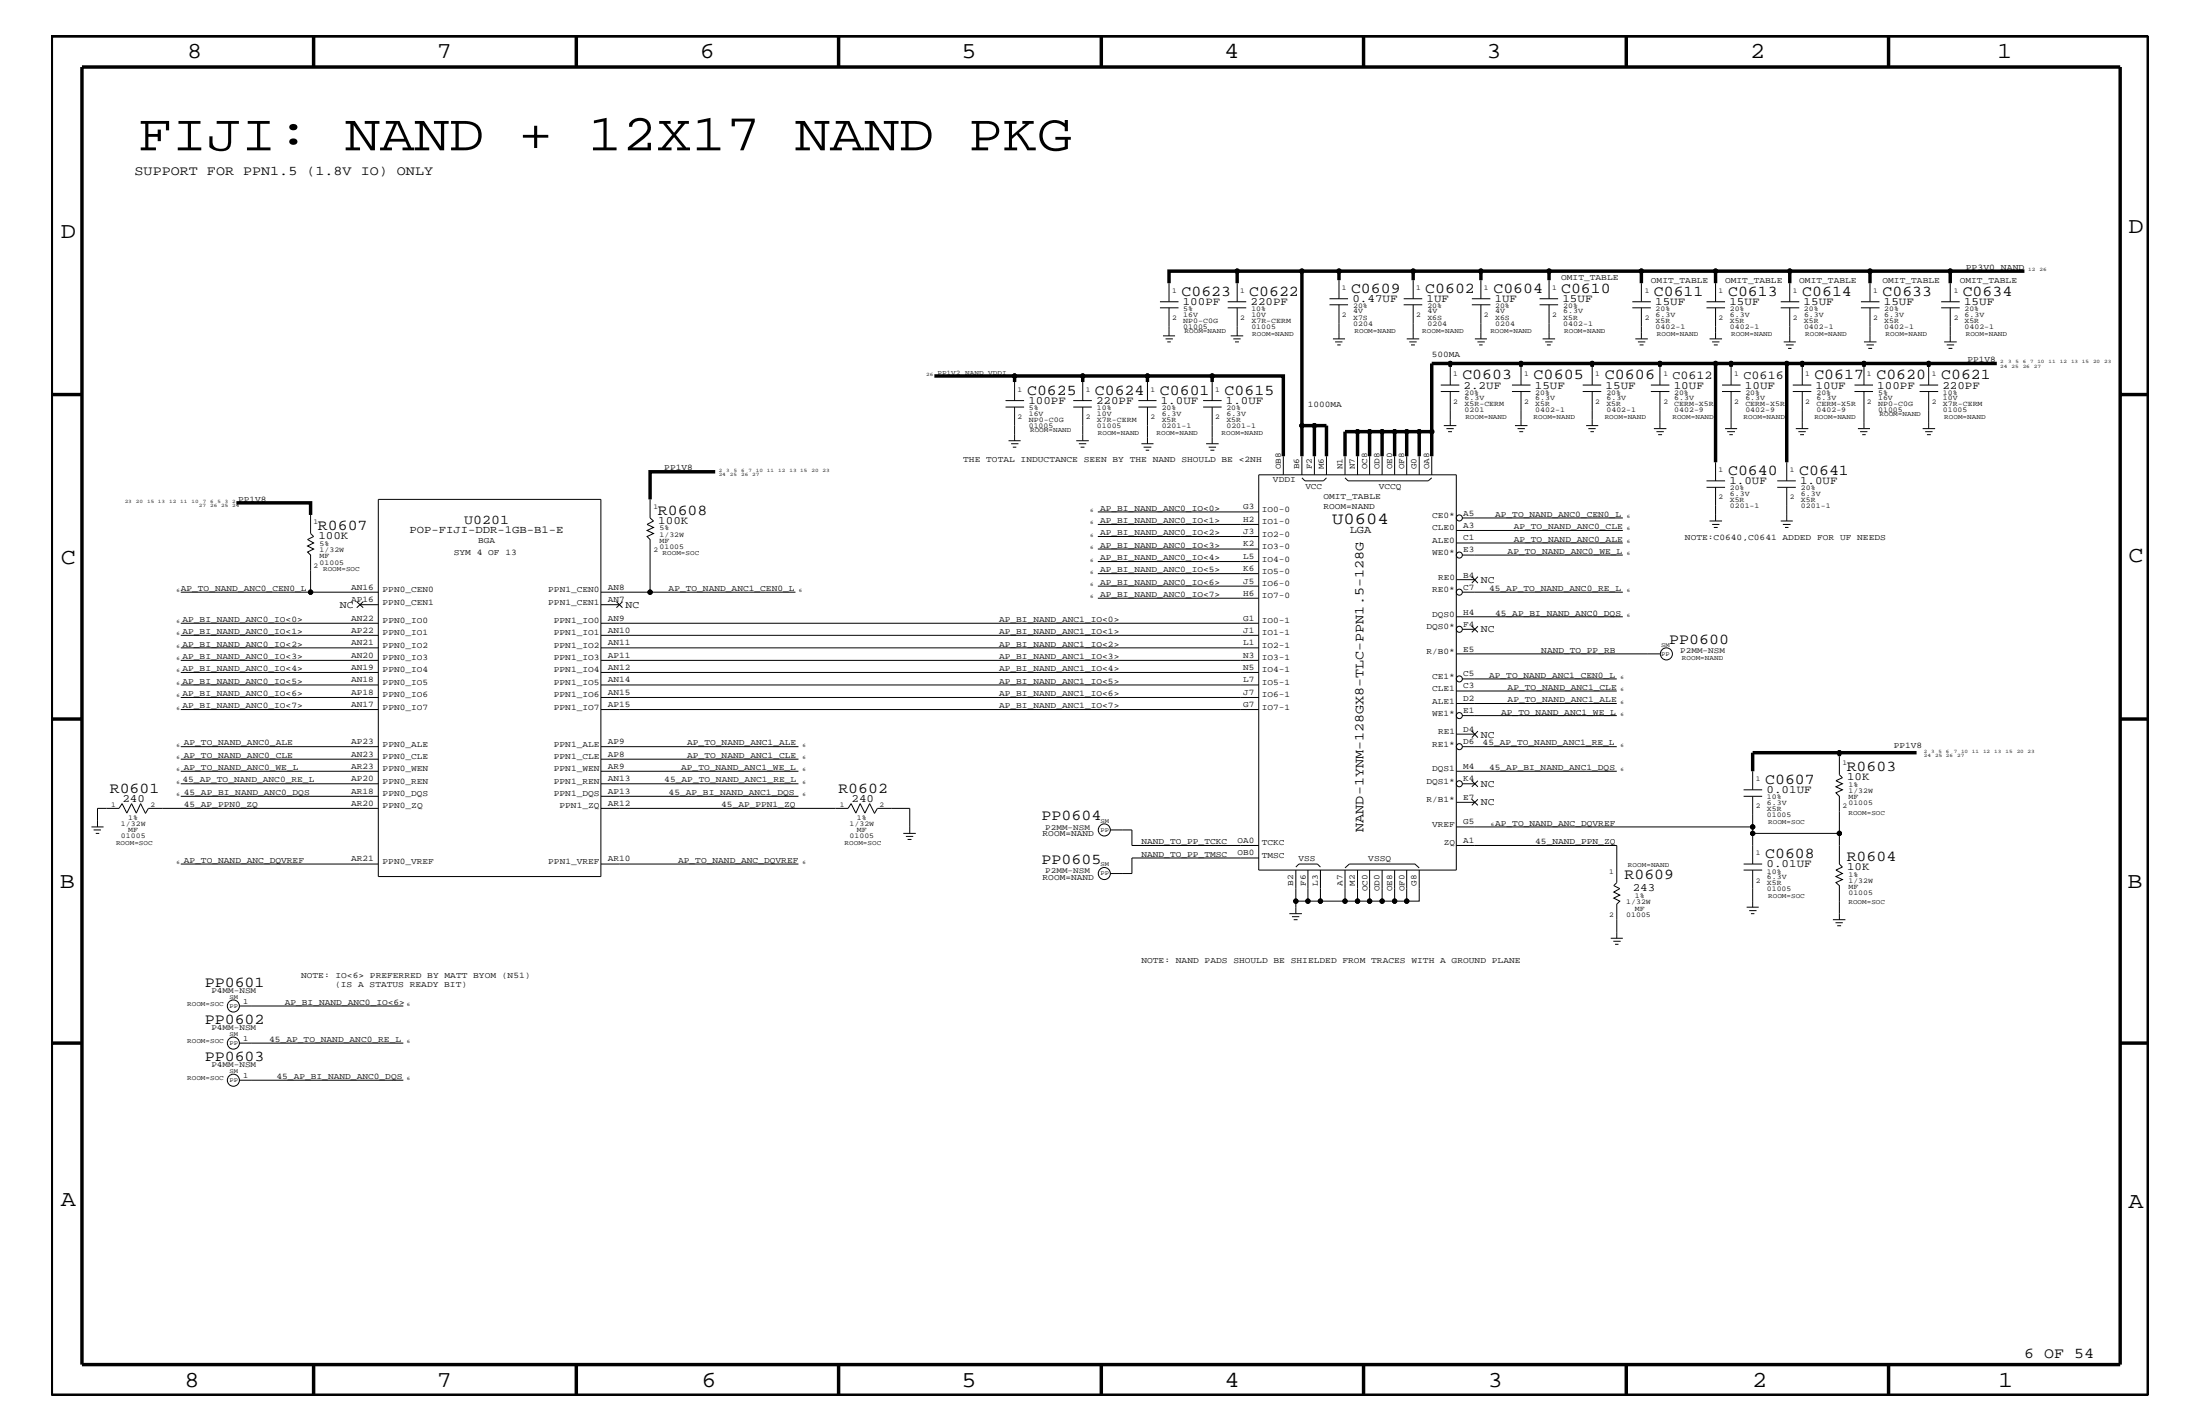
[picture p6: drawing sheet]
<svg xmlns="http://www.w3.org/2000/svg" width="432mm" height="279mm" viewBox="0 0 432 279" stroke-linecap="round" stroke-linejoin="round" font-family="sans-serif">
<g fill="none" stroke="#000" stroke-width=".2">
<path d="M227.7 59.2h3.6M229.4 55.6v3.6M241 59.2h3.6M242.8 55.6v3.6M260.9 59.8h3.7M260.9 58.6h3.7M262.8 55v3.6M262.8 59.8v6.7M275.5 59.8h3.6M275.5 58.6h3.6M277.4 55v3.6M277.4 59.8v6.7"/>
<path d="M288.9 59.8h3.6M288.9 58.6h3.6M290.7 55v3.6M290.7 59.8v6.7M302.2 59.8h3.6M302.2 58.6h3.6M304 55v3.6M304 59.8v6.7M320.4 59.2h3.6M322.2 55.6v3.6M334.9 59.2h3.7M336.7 55.6v3.6"/>
<path d="M349.5 59.2h3.6M351.3 55.6v3.6M365.3 59.2h3.6M367 55.6v3.6M381 59.2h3.6M382.8 55.6v3.6M197.4 79.9h3.6M197.4 78.6h3.6M199.1 75v3.6M199.1 79.9v6.6M210.7 79.9h3.6M210.7 78.6h3.6"/>
<path d="M212.5 75v3.6M212.5 79.9v6.6M223.4 79.9h3.6M223.4 78.6h3.6M225.2 75v3.6M225.2 79.9v7.2M227.7 60.4h3.6M228.3 65.9h2.3M228.8 66.5h1.4M229.1 67.1h.7M229.4 60.4v5.5M236.1 79.9h3.7"/>
<path d="M236.1 78.6h3.7M237.9 75v3.6M237.9 79.9v7.2M241 60.4h3.6M241.6 65.9h2.4M242.1 66.5h1.4M242.4 67.1h.8M242.8 60.4v5.5M261.6 66.5h2.4M262 67.1h1.5M262.5 67.7h.6M276.1 66.5h2.5"/>
<path d="M276.6 67.1h1.4M276.9 67.7h.8M282.8 76.8h3.6M282.8 75.6h3.6M284.6 72v3.6M284.6 76.8v6.7M289.5 66.5h2.3M290 67.1h1.4M290.3 67.7h.7M296.8 76.8h3.6M296.8 75.6h3.6M298.5 72v3.6"/>
<path d="M298.5 76.8v6.7M302.8 66.5h2.4M303.3 67.1h1.4M303.6 67.7h.8M310.6 76.8h3.7M310.6 75.6h3.7M312.5 72v3.6M312.5 76.8v6.7M320.4 60.4h3.6M321 66.5h2.4M321.5 67.1h1.4M321.8 67.7h.8"/>
<path d="M322.2 60.4v6.1M324 76.8h3.7M324 75.6h3.7M325.8 72v3.6M325.8 76.8v7.3M334.9 60.4h3.7M335.5 66.5h2.5M336 67.1h1.5M336.4 67.7h.7M336.7 60.4v6.1M338 76.8h3.6M338 75.6h3.6"/>
<path d="M339.8 72v3.6M339.8 76.8v7.3M349.5 60.4h3.6M350.1 67.1h2.4M350.5 67.7h1.5M350.9 68.4h.7M351.3 60.4v6.7M351.9 76.8h3.6M351.9 75.6h3.6M353.7 72v3.6M353.7 76.8v7.3M364 76.8h3.6"/>
<path d="M364 75.6h3.6M365.3 60.4h3.6M365.8 67.1h2.5M365.8 72v3.6M365.8 76.8v7.3M366.4 67.7h1.4M366.7 68.4h.8M367 60.4v6.7M376.8 76.8h3.6M376.8 75.6h3.6M378.5 72v3.6M378.5 76.8v7.3"/>
<path d="M381 60.4h3.6M381.6 67.1h2.4M382.1 67.7h1.4M382.4 68.4h.8M382.8 60.4v6.7M74.3 98h43.6v74h-43.6zM127.6 98v3.6l.7 .6-1.3 .7 1.3 .6-1.3 .6 1.3 .6-1.3 .6 .6 .6v10.3M198 86.5h2.3M198.5 87.1h1.4M198.8 87.7h.7M211.2 86.5h2.5M211.8 87.1h1.4"/>
<path d="M212.1 87.7h.8M224 87.1h2.4M224.5 87.7h1.5M224.9 88.3h.7M236.7 87.1h2.5M237.2 87.7h1.5M237.6 88.3h.7M247.1 93.2h38.7v77.5h-38.7zM251.9 89.5v3.7M255.5 89.5v3.7M255.5 93.8l.6 .5h3.7l.6-.5M258 89.5v3.7"/>
<path d="M260.4 89.5v3.7M264 89.5v3.7M264 93.8l.6 .5h15.7l.7-.5M266.4 89.5v3.7M268.8 89.5v3.7M271.3 89.5v3.7M273.7 89.5v3.7M276.1 89.5v3.7M278.6 89.5v3.7M281 89.5v3.7M283.4 83.5h2.4M283.9 84.1h1.4"/>
<path d="M284.2 84.7h.8M297.3 83.5h2.5M297.9 84.1h1.4M298.2 84.7h.8M311.3 83.5h2.4M311.7 84.1h1.5M312.2 84.7h.6M324.6 84.1h2.5M325.1 84.7h1.5M325.5 85.3h.7M334.9 94.3h3.7M334.9 95.6h3.7"/>
<path d="M336.7 90.7v3.6M336.7 95.6v6.6M338.6 84.1h2.4M339 84.7h1.5M339.4 85.3h.7M348.8 94.3h3.7M348.8 95.6h3.7M350.7 90.7v3.6M350.7 95.6v6.6M352.5 84.1h2.4M353 84.7h1.4M353.3 85.3h.8"/>
<path d="M364.7 84.1h2.3M365.1 84.7h1.4M365.5 85.3h.7M377.4 84.1h2.4M377.9 84.7h1.4M378.2 85.3h.8M61 101v3.7l.6 .6-1.2 .6 1.2 .6-1.2 .6 1.2 .6-1.2 .6 .6 .6v7.3h-25.5M61 116.2h13.3M70 118.1l1.3 1.1M70.6 118.6h3.7M71.3 118.1l-1.3 1.1M117.9 116.2h38.2"/>
<path d="M117.9 118.6h3.7M121 118.1l1.2 1.1M122.2 118.1l-1.2 1.1M215.5 102.9h31.6M215.5 100.4h31.6M215.5 107.7h31.6M215.5 105.3h31.6M215.5 110.2h31.6M215.5 115h31.6M215.5 112.6h31.6M215.5 117.4h31.6M285.8 104.1h32.7"/>
<path d="M285.8 106.5h32.7M285.8 113.7h3.7M287 116.2h31.5M287 101.6h31.5M287 108.9h31.5M288.9 113.1l1.2 1.3M290.1 113.1l-1.2 1.3M335.5 102.2h2.5M336 102.9h1.5M336.4 103.5h.7M349.5 102.2h2.4M349.9 102.9h1.6"/>
<path d="M350.4 103.5h.6M35.5 122.3h38.8M35.5 127.1h38.8M35.5 124.7h38.8M35.5 129.6h38.8M35.5 131.9h38.8M35.5 134.4h38.8M35.5 139.2h38.8M35.5 136.8h38.8M117.9 122.3h129.2M117.9 127.1h129.2M117.9 124.7h129.2"/>
<path d="M117.9 129.6h129.2M117.9 131.9h129.2M117.9 134.4h129.2M117.9 139.2h129.2M117.9 136.8h129.2M285.8 128.3h40M285.8 121h32.7M285.8 135.6h31.5M285.8 138h31.5M287 133.2h30.3M287 123.5h2.5M288.9 122.9l1.2 1.2"/>
<path d="M290.1 122.9l-1.2 1.2M28.5 159.5l-.9-1.8-.8 1.8-1-1.8-.9 1.8-.9-1.8-.6 .9h-4.3v3.6M35.5 156.2h38.8M35.5 146.5h38.8M35.5 149h38.8M35.5 151.3h38.8M35.5 153.8h38.8M74.3 158.6h-45.2l-.6 1M117.9 156.2h38.8M117.9 158.6h48.6l.5-.9 1 1.8 .8-1.8 1 1.8 .9-1.8 .9 1.8M117.9 146.5h38.8M117.9 149h38.8"/>
<path d="M117.9 151.3h38.8M117.9 153.8h38.8M171.6 159.6l.6-1h6.4v4.9M285.8 151.3h31.5M285.8 144h3.7M285.8 157.4h3.7M287 146.5h30.3M287 153.8h2.5M287 140.4h30.3M288.9 153.2l1.2 1.2M288.9 143.5l1.2 1.2M288.9 156.8l1.2 1.2"/>
<path d="M290.1 153.2l-1.2 1.2M290.1 143.5l-1.2 1.2M290.1 156.8l-1.2 1.2M342.2 156.2h3.7M342.2 155h3.7M344 151.3v3.7M344 156.2v7.3M361 148.4v3.6l.6 .6-1.3 .6 1.3 .6-1.3 .6 1.3 .6-1.3 .6 .7 .6v13.3l.6 .6-1.3 .6 1.3 .7-1.3 .6 1.3 .6-1.3 .6 .7 .6v6.7M17.9 162.2h2.4M18.4 162.8h1.4M18.8 163.5h.7M35.5 169.5h38.8"/>
<path d="M117.9 169.5h38.8M177.3 163.5h2.4M177.8 164.1h1.4M178.1 164.7h.8M217.9 162.8h4.3v3.1h24.9M247.1 168.3h-24.9v3.1h-4.3M253.1 179.3h2.4M253.6 179.9h1.4M254.3 170.7v8.6M254.3 170.1l.6-.6h3.7l.6 .6M256.7 170.7v6.1h-2.4M259.2 170.7v6.1h-2.5"/>
<path d="M264 170.3l.8-.8h12.9l.9 .8M264 170.7v6.1h-4.8M266.4 170.7v6.1h-2.4M266.4 176.8h4.9M268.8 170.7v6.1M271.3 170.7v6.1h2.4v-6.1M273.7 176.8h2.4M276.1 170.7v6.1h2.5v-6.1M285.8 165.9h31.5v7.3l-.6 .6 1.2 .6-1.2 .6 1.2 .6-1.2 .6 1.2 .6-.6 .6v6.7M285.8 162.2h58.2M342.2 170.7h3.7M342.2 169.5h3.7"/>
<path d="M342.8 178h2.4M343.3 178.7h1.5M343.7 179.3h.6M344 170.7v7.3M361 163.5h-17v6M47 197.4h32.2M253.9 180.5h.8M316.1 184.1h2.4M316.7 184.7h1.4M317 185.3h.7M359.7 180.5h2.5M360.3 181h1.4"/>
<path d="M360.6 181.6h.8M47 204.7h32.2M47 211.9h32.2"/>
<circle cx="242.8" cy="53.2" r=".42"/>
<circle cx="255.5" cy="53.2" r=".42"/>
<circle cx="262.8" cy="53.2" r=".42"/>
<circle cx="277.4" cy="53.2" r=".42"/>
<circle cx="290.7" cy="53.2" r=".42"/>
<circle cx="304" cy="53.2" r=".42"/>
<circle cx="322.2" cy="53.2" r=".42"/>
<circle cx="336.7" cy="53.2" r=".42"/>
<circle cx="351.3" cy="53.2" r=".42"/>
<circle cx="367" cy="53.2" r=".42"/>
<circle cx="382.8" cy="53.2" r=".42"/>
<circle cx="199.1" cy="73.8" r=".42"/>
<circle cx="212.5" cy="73.8" r=".42"/>
<circle cx="225.2" cy="73.8" r=".42"/>
<circle cx="237.9" cy="73.8" r=".42"/>
<circle cx="284.6" cy="71.3" r=".42"/>
<circle cx="298.5" cy="71.3" r=".42"/>
<circle cx="312.5" cy="71.3" r=".42"/>
<circle cx="325.8" cy="71.3" r=".42"/>
<circle cx="336.7" cy="71.3" r=".42"/>
<circle cx="339.8" cy="71.3" r=".42"/>
<circle cx="350.7" cy="71.3" r=".42"/>
<circle cx="353.7" cy="71.3" r=".42"/>
<circle cx="365.8" cy="71.3" r=".42"/>
<circle cx="378.5" cy="71.3" r=".42"/>
<circle cx="255.5" cy="83.5" r=".42"/>
<circle cx="258" cy="83.5" r=".42"/>
<circle cx="266.4" cy="84.7" r=".42"/>
<circle cx="268.8" cy="84.7" r=".42"/>
<circle cx="271.3" cy="84.7" r=".42"/>
<circle cx="273.7" cy="84.7" r=".42"/>
<circle cx="276.1" cy="84.7" r=".42"/>
<circle cx="278.6" cy="84.7" r=".42"/>
<circle cx="281" cy="84.7" r=".42"/>
<circle cx="61" cy="116.2" r=".42"/>
<circle cx="127.6" cy="116.2" r=".42"/>
<circle cx="286.4" cy="116.2" r=".59"/>
<circle cx="286.4" cy="108.9" r=".59"/>
<circle cx="286.4" cy="101.6" r=".59"/>
<circle cx="286.4" cy="133.2" r=".59"/>
<circle cx="286.4" cy="123.5" r=".59"/>
<circle cx="327.1" cy="128.3" r="1.19"/>
<circle cx="286.4" cy="153.8" r=".59"/>
<circle cx="286.4" cy="140.4" r=".59"/>
<circle cx="286.4" cy="146.5" r=".59"/>
<circle cx="361" cy="147.7" r=".42"/>
<circle cx="216.7" cy="162.8" r="1.19"/>
<circle cx="216.7" cy="171.4" r="1.19"/>
<circle cx="254.3" cy="176.8" r=".42"/>
<circle cx="256.7" cy="176.8" r=".42"/>
<circle cx="259.2" cy="176.8" r=".42"/>
<circle cx="264" cy="176.8" r=".42"/>
<circle cx="266.4" cy="176.8" r=".42"/>
<circle cx="268.8" cy="176.8" r=".42"/>
<circle cx="271.3" cy="176.8" r=".42"/>
<circle cx="273.7" cy="176.8" r=".42"/>
<circle cx="276.1" cy="176.8" r=".42"/>
<circle cx="344" cy="163.5" r=".42"/>
<circle cx="344" cy="162.2" r=".42"/>
<circle cx="361" cy="163.5" r=".42"/>
<circle cx="45.8" cy="197.4" r="1.19"/>
<circle cx="45.8" cy="211.9" r="1.19"/>
<circle cx="45.8" cy="204.7" r="1.19"/>
</g>
<g fill="none" stroke="#000" stroke-width=".68" stroke-linecap="butt">
<path d="M10.1 7.1h411.5v266.7h-411.5zM16.1 13.2h400v254.5h-400zM61.6 7.1v6.1M113.1 7.1v6.1M164.6 7.1v6.1M216.2 7.1v6.1M267.6 7.1v6.1M319.2 7.1v6.1M370.7 7.1v6.1M229.4 55.6v-2.4h13.4v2.4M242.8 53.2h20M255.5 53.2v36.3"/>
<path d="M262.8 53.2h14.6v1.8M262.8 53.2v1.8M277.4 53.2h13.3v1.8M290.7 53.2h13.3v1.8M304 53.2h18.2M322.2 55.6v-2.4h14.5v2.4M336.7 53.2h14.6M351.3 55.6v-2.4h15.7v2.4M367 53.2h15.8M397.3 53.2h-14.5v2.4M10.1 77.4h6M183.4 73.8h15.7"/>
<path d="M199.1 75v-1.2h13.4v1.2M212.5 73.8h12.7v1.2M225.2 73.8h12.7M237.9 73.8h14v15.7M237.9 73.8v1.2M284.6 71.3v.7M298.5 71.3v.7M312.5 71.3v.7M325.8 71.3h-44.8v18.2M336.7 71.3h-10.9v.7M339.8 71.3h-3.1v19.4M339.8 71.3h10.9"/>
<path d="M339.8 71.3v.7M353.7 71.3h-3v19.4M353.7 71.3v.7M353.7 71.3h12.1M378.5 71.3h-12.7v.7M391.9 71.3h-13.4v.7M416.1 77.4h5.5M46.4 98.7h14.6v2.3M140.4 92.6h-12.8v5.4M255.5 83.5h2.5M258 89.5v-6h2.4v6M266.4 84.7h-2.4v4.8"/>
<path d="M268.8 84.7h-2.4v4.8M271.3 84.7h-2.5v4.8M273.7 84.7h-2.4v4.8M276.1 84.7h-2.4v4.8M276.1 84.7h4.9M276.1 84.7v4.8M278.6 84.7v4.8M10.1 141.1h6M361 147.7v.7M376.2 147.7h-32.2v3.6M416.1 141.1h5.5M10.1 204.7h6"/>
<path d="M416.1 204.7h5.5M61.6 267.7v6.1M113.1 267.7v6.1M164.6 267.7v6.1M216.2 268v5.8M267.6 267.7v6.1M319.2 267.7v6.1M370.7 267.7v6.1"/>
</g>
<g fill="#000">
<circle cx="242.8" cy="53.2" r=".42"/>
<circle cx="255.5" cy="53.2" r=".42"/>
<circle cx="262.8" cy="53.2" r=".42"/>
<circle cx="277.4" cy="53.2" r=".42"/>
<circle cx="290.7" cy="53.2" r=".42"/>
<circle cx="304" cy="53.2" r=".42"/>
<circle cx="322.2" cy="53.2" r=".42"/>
<circle cx="336.7" cy="53.2" r=".42"/>
<circle cx="351.3" cy="53.2" r=".42"/>
<circle cx="367" cy="53.2" r=".42"/>
<circle cx="382.8" cy="53.2" r=".42"/>
<circle cx="199.1" cy="73.8" r=".42"/>
<circle cx="212.5" cy="73.8" r=".42"/>
<circle cx="225.2" cy="73.8" r=".42"/>
<circle cx="237.9" cy="73.8" r=".42"/>
<circle cx="284.6" cy="71.3" r=".42"/>
<circle cx="298.5" cy="71.3" r=".42"/>
<circle cx="312.5" cy="71.3" r=".42"/>
<circle cx="325.8" cy="71.3" r=".42"/>
<circle cx="336.7" cy="71.3" r=".42"/>
<circle cx="339.8" cy="71.3" r=".42"/>
<circle cx="350.7" cy="71.3" r=".42"/>
<circle cx="353.7" cy="71.3" r=".42"/>
<circle cx="365.8" cy="71.3" r=".42"/>
<circle cx="378.5" cy="71.3" r=".42"/>
<circle cx="255.5" cy="83.5" r=".42"/>
<circle cx="258" cy="83.5" r=".42"/>
<circle cx="266.4" cy="84.7" r=".42"/>
<circle cx="268.8" cy="84.7" r=".42"/>
<circle cx="271.3" cy="84.7" r=".42"/>
<circle cx="273.7" cy="84.7" r=".42"/>
<circle cx="276.1" cy="84.7" r=".42"/>
<circle cx="278.6" cy="84.7" r=".42"/>
<circle cx="281" cy="84.7" r=".42"/>
<circle cx="61" cy="116.2" r=".42"/>
<circle cx="127.6" cy="116.2" r=".42"/>
<circle cx="361" cy="147.7" r=".42"/>
<circle cx="254.3" cy="176.8" r=".42"/>
<circle cx="256.7" cy="176.8" r=".42"/>
<circle cx="259.2" cy="176.8" r=".42"/>
<circle cx="264" cy="176.8" r=".42"/>
<circle cx="266.4" cy="176.8" r=".42"/>
<circle cx="268.8" cy="176.8" r=".42"/>
<circle cx="271.3" cy="176.8" r=".42"/>
<circle cx="273.7" cy="176.8" r=".42"/>
<circle cx="276.1" cy="176.8" r=".42"/>
<circle cx="344" cy="163.5" r=".42"/>
<circle cx="344" cy="162.2" r=".42"/>
<circle cx="361" cy="163.5" r=".42"/>
</g>
<text font-size="10.2" x="27" y="29.5">FIJI: NAND + 12X17 NAND PKG</text>
<g font-size="4.5">
<text x="36.7" y="11.5">8</text>
<text x="85.8" y="11.5">7</text>
<text x="137.3" y="11.5">6</text>
<text x="188.7" y="11.5">5</text>
<text x="240.3" y="11.5">4</text>
<text x="291.8" y="11.5">3</text>
<text x="343.5" y="11.5">2</text>
<text x="392" y="11.5">1</text>
<text x="11.9" y="46.8">D</text>
<text x="417.7" y="45.7">D</text>
<text x="11.9" y="110.6">C</text>
<text x="417.7" y="110.3">C</text>
<text x="11.8" y="174.3">B</text>
<text x="417.6" y="174.2">B</text>
<text x="11.9" y="236.7">A</text>
<text x="417.7" y="237.1">A</text>
<text x="36.2" y="272.1">8</text>
<text x="85.8" y="272.1">7</text>
<text x="137.7" y="272.1">6</text>
<text x="188.7" y="272.1">5</text>
<text x="240.4" y="272.1">4</text>
<text x="292" y="272.1">3</text>
<text x="343.9" y="272.1">2</text>
<text x="392.2" y="272.1">1</text>
</g>
<text font-size="3.3" x="261.5" y="102.9">U0604</text>
<g font-size="3">
<text x="231.9" y="58">C0623</text>
<text x="245.2" y="58">C0622</text>
<text x="265.2" y="57.4">C0609</text>
<text x="279.7" y="57.4">C0602</text>
<text x="293.1" y="57.4">C0604</text>
<text x="306.4" y="57.4">C0610</text>
<text x="324.6" y="58">C0611</text>
<text x="339.2" y="58">C0613</text>
<text x="353.7" y="58">C0614</text>
<text x="369.5" y="58">C0633</text>
<text x="385.2" y="58">C0634</text>
<text x="201.6" y="77.4">C0625</text>
<text x="214.9" y="77.4">C0624</text>
<text x="227.7" y="77.4">C0601</text>
<text x="240.4" y="77.4">C0615</text>
<text x="287" y="74.4">C0603</text>
<text x="301" y="74.4">C0605</text>
<text x="315" y="74.4">C0606</text>
<text x="356.1" y="74.4">C0617</text>
<text x="368.3" y="74.4">C0620</text>
<text x="381" y="74.4">C0621</text>
<text x="339.2" y="93.2">C0640</text>
<text x="353.1" y="93.2">C0641</text>
<text x="129.1" y="101">R0608</text>
<text x="62.4" y="104">R0607</text>
<text x="327.6" y="126.4">PP0600</text>
<text x="21.5" y="155.6">R0601</text>
<text x="164.5" y="155.6">R0602</text>
<text x="346.5" y="153.8">C0607</text>
<text x="362.5" y="151.2">R0603</text>
<text x="204.4" y="160.9">PP0604</text>
<text x="204.4" y="169.4">PP0605</text>
<text x="318.9" y="172.4">R0609</text>
<text x="346.5" y="168.3">C0608</text>
<text x="362.5" y="168.9">R0604</text>
<text x="40.2" y="193.7">PP0601</text>
<text x="40.2" y="200.9">PP0602</text>
<text x="40.2" y="208.2">PP0603</text>
<text x="397.3" y="266.5">6 OF 54</text>
</g>
<g font-size="2.6">
<text x="26.4" y="34.4">SUPPORT FOR PPN1.5 (1.8V IO) ONLY</text>
<text x="91.1" y="102.9">U0201</text>
<text x="267.6" y="163.2" transform="rotate(-90 267.6 163.2)">NAND-1YNM-128GX8-TLC-PPN1.5-128G</text>
</g>
<g font-size="2.4">
<text x="328.3" y="74.4">C0612</text>
<text x="342.2" y="74.4">C0616</text>
</g>
<g font-size="2.2">
<text x="232.2" y="59.8">100PF</text>
<text x="245.4" y="59.8">220PF</text>
<text x="265.4" y="59.2">0.47UF</text>
<text x="280" y="59.2">1UF</text>
<text x="293.4" y="59.2">1UF</text>
<text x="306.7" y="59.2">15UF</text>
<text x="324.9" y="59.8">15UF</text>
<text x="339.4" y="59.8">15UF</text>
<text x="354" y="59.8">15UF</text>
<text x="369.7" y="59.8">15UF</text>
<text x="385.5" y="59.8">15UF</text>
<text x="287.3" y="76.2">2.2UF</text>
<text x="301.2" y="76.2">15UF</text>
<text x="315.1" y="76.2">15UF</text>
<text x="328.5" y="76.2">10UF</text>
<text x="342.5" y="76.2">10UF</text>
<text x="356.4" y="76.2">10UF</text>
<text x="368.5" y="76.2">100PF</text>
<text x="381.3" y="76.2">220PF</text>
<text x="201.8" y="79.2">100PF</text>
<text x="215.1" y="79.2">220PF</text>
<text x="227.8" y="79.2">1.0UF</text>
<text x="240.6" y="79.2">1.0UF</text>
<text x="339.4" y="95">1.0UF</text>
<text x="353.3" y="95">1.0UF</text>
<text x="62.5" y="105.8">100K</text>
<text x="129.2" y="102.7">100K</text>
<text x="346.7" y="155.6">0.01UF</text>
<text x="362.5" y="153">10K</text>
<text x="24" y="157.3">240</text>
<text x="167.1" y="157.3">240</text>
<text x="346.7" y="170.1">0.01UF</text>
<text x="362.5" y="170.6">10K</text>
<text x="320.5" y="174.9">243</text>
</g>
<g font-size="2.1">
<text x="80.4" y="104.7">POP-FIJI-DDR-1GB-B1-E</text>
<text x="264.9" y="104.7">LGA</text>
</g>
<g font-size="2">
<text x="66.7" y="119.2">NC</text>
<text x="122.8" y="119.2">NC</text>
<text x="290.7" y="114.4">NC</text>
<text x="290.7" y="124.1">NC</text>
<text x="290.7" y="144.7">NC</text>
<text x="290.7" y="154.4">NC</text>
<text x="290.7" y="158">NC</text>
</g>
<g font-size="1.7">
<text x="385.8" y="52.9">PP3V0_NAND</text>
<text x="306.4" y="55">OMIT_TABLE</text>
<text x="324" y="55.6">OMIT_TABLE</text>
<text x="338.6" y="55.6">OMIT_TABLE</text>
<text x="353.1" y="55.6">OMIT_TABLE</text>
<text x="369.5" y="55.6">OMIT_TABLE</text>
<text x="384.6" y="55.6">OMIT_TABLE</text>
<text x="281" y="70.1">500MA</text>
<text x="386.2" y="71.1">PP1V8</text>
<text x="256.7" y="79.9">1000MA</text>
<text x="130.4" y="92.3">PP1V8</text>
<text x="189.1" y="90.7">THE TOTAL INDUCTANCE SEEN BY THE NAND SHOULD BE &lt;2NH</text>
<text x="249.9" y="94.6">VDDI</text>
<text x="251.4" y="92.1" transform="rotate(-90 251.4 92.1)">OB8</text>
<text x="255" y="92.1" transform="rotate(-90 255 92.1)">B6</text>
<text x="257.5" y="92.1" transform="rotate(-90 257.5 92.1)">F2</text>
<text x="259.8" y="92.1" transform="rotate(-90 259.8 92.1)">M6</text>
<text x="263.5" y="92.1" transform="rotate(-90 263.5 92.1)">N1</text>
<text x="265.9" y="92.1" transform="rotate(-90 265.9 92.1)">N7</text>
<text x="268.3" y="92.1" transform="rotate(-90 268.3 92.1)">OC8</text>
<text x="270.8" y="92.1" transform="rotate(-90 270.8 92.1)">OD8</text>
<text x="273.2" y="92.1" transform="rotate(-90 273.2 92.1)">OE0</text>
<text x="275.6" y="92.1" transform="rotate(-90 275.6 92.1)">OF8</text>
<text x="278" y="92.1" transform="rotate(-90 278 92.1)">G0</text>
<text x="280.5" y="92.1" transform="rotate(-90 280.5 92.1)">OA8</text>
<text x="46.7" y="98.4">PP1V8</text>
<text x="215.9" y="100.2">AP_BI_NAND_ANC0_IO&lt;0&gt;</text>
<text x="244" y="99.9">G3</text>
<text x="247.7" y="100.4">IO0-0</text>
<text x="256.2" y="96">VCC</text>
<text x="259.8" y="98">OMIT_TABLE</text>
<text x="259.8" y="99.9">ROOM=NAND</text>
<text x="270.6" y="96">VCCQ</text>
<text x="281.1" y="101.6">CE0*</text>
<text x="287.2" y="101.2">A5</text>
<text x="293.5" y="101.4">AP_TO_NAND_ANC0_CEN0_L</text>
<text x="93.9" y="106.5">BGA</text>
<text x="215.9" y="105">AP_BI_NAND_ANC0_IO&lt;2&gt;</text>
<text x="215.9" y="107.5">AP_BI_NAND_ANC0_IO&lt;3&gt;</text>
<text x="215.9" y="102.6">AP_BI_NAND_ANC0_IO&lt;1&gt;</text>
<text x="244" y="104.8">J3</text>
<text x="244" y="107.2">K2</text>
<text x="244" y="102.4">H2</text>
<text x="247.7" y="105.3">IO2-0</text>
<text x="247.7" y="107.7">IO3-0</text>
<text x="247.7" y="102.9">IO1-0</text>
<text x="281.1" y="104.1">CLE0</text>
<text x="281.1" y="106.5">ALE0</text>
<text x="287.2" y="103.6">A3</text>
<text x="287.2" y="106">C1</text>
<text x="297.1" y="103.8">AP_TO_NAND_ANC0_CLE</text>
<text x="297.1" y="106.3">AP_TO_NAND_ANC0_ALE</text>
<text x="330.7" y="105.9">NOTE:C0640,C0641 ADDED FOR UF NEEDS</text>
<text x="89.1" y="108.9">SYM 4 OF 13</text>
<text x="215.9" y="112.3">AP_BI_NAND_ANC0_IO&lt;5&gt;</text>
<text x="215.9" y="109.9">AP_BI_NAND_ANC0_IO&lt;4&gt;</text>
<text x="244" y="112">K6</text>
<text x="244" y="109.7">L5</text>
<text x="247.7" y="112.6">IO5-0</text>
<text x="247.7" y="110.2">IO4-0</text>
<text x="281.1" y="108.9">WE0*</text>
<text x="282.3" y="113.7">RE0</text>
<text x="287.2" y="108.4">E3</text>
<text x="287.2" y="113.3">B4</text>
<text x="295.9" y="108.7">AP_TO_NAND_ANC0_WE_L</text>
<text x="35.5" y="115.9">AP_TO_NAND_ANC0_CEN0_L</text>
<text x="68.9" y="115.7">AN16</text>
<text x="68.9" y="118.1">AP16</text>
<text x="75.1" y="116.2">PPN0_CEN0</text>
<text x="75.1" y="118.6">PPN0_CEN1</text>
<text x="107.6" y="116.2">PPN1_CEN0</text>
<text x="107.6" y="118.6">PPN1_CEN1</text>
<text x="119.3" y="115.7">AN8</text>
<text x="119.3" y="118.1">AN7</text>
<text x="131.2" y="115.9">AP_TO_NAND_ANC1_CEN0_L</text>
<text x="215.9" y="117.2">AP_BI_NAND_ANC0_IO&lt;7&gt;</text>
<text x="215.9" y="114.8">AP_BI_NAND_ANC0_IO&lt;6&gt;</text>
<text x="244" y="117">H6</text>
<text x="244" y="114.5">J5</text>
<text x="247.7" y="117.4">IO7-0</text>
<text x="247.7" y="115">IO6-0</text>
<text x="281.1" y="116.2">RE0*</text>
<text x="287.2" y="115.7">C7</text>
<text x="292.3" y="115.9">45_AP_TO_NAND_ANC0_RE_L</text>
<text x="35.8" y="124.4">AP_BI_NAND_ANC0_IO&lt;1&gt;</text>
<text x="35.8" y="122">AP_BI_NAND_ANC0_IO&lt;0&gt;</text>
<text x="68.9" y="124.2">AP22</text>
<text x="68.9" y="121.8">AN22</text>
<text x="75.1" y="124.7">PPN0_IO1</text>
<text x="75.1" y="122.3">PPN0_IO0</text>
<text x="108.7" y="124.7">PPN1_IO1</text>
<text x="108.7" y="122.3">PPN1_IO0</text>
<text x="119.3" y="121.8">AN9</text>
<text x="119.3" y="124.2">AN10</text>
<text x="196.1" y="124.4">AP_BI_NAND_ANC1_IO&lt;1&gt;</text>
<text x="196.1" y="122">AP_BI_NAND_ANC1_IO&lt;0&gt;</text>
<text x="244" y="121.8">G1</text>
<text x="244" y="124.2">J1</text>
<text x="247.7" y="122.3">IO0-1</text>
<text x="247.7" y="124.7">IO1-1</text>
<text x="280" y="123.5">DQS0*</text>
<text x="281.1" y="121">DQS0</text>
<text x="287.2" y="123">F4</text>
<text x="287.2" y="120.6">H4</text>
<text x="293.5" y="120.8">45_AP_BI_NAND_ANC0_DQS</text>
<text x="35.8" y="126.9">AP_BI_NAND_ANC0_IO&lt;2&gt;</text>
<text x="35.8" y="131.7">AP_BI_NAND_ANC0_IO&lt;4&gt;</text>
<text x="35.8" y="129.3">AP_BI_NAND_ANC0_IO&lt;3&gt;</text>
<text x="68.9" y="126.6">AN21</text>
<text x="68.9" y="131.5">AN19</text>
<text x="68.9" y="129.1">AN20</text>
<text x="75.1" y="127.1">PPN0_IO2</text>
<text x="75.1" y="131.9">PPN0_IO4</text>
<text x="75.1" y="129.6">PPN0_IO3</text>
<text x="108.7" y="131.9">PPN1_IO4</text>
<text x="108.7" y="129.6">PPN1_IO3</text>
<text x="108.7" y="127.1">PPN1_IO2</text>
<text x="119.3" y="131.5">AN12</text>
<text x="119.3" y="129.1">AP11</text>
<text x="119.3" y="126.6">AN11</text>
<text x="196.1" y="131.7">AP_BI_NAND_ANC1_IO&lt;4&gt;</text>
<text x="196.1" y="129.3">AP_BI_NAND_ANC1_IO&lt;3&gt;</text>
<text x="196.1" y="126.9">AP_BI_NAND_ANC1_IO&lt;2&gt;</text>
<text x="244" y="129.1">N3</text>
<text x="244" y="131.5">N5</text>
<text x="244" y="126.6">L1</text>
<text x="247.7" y="129.6">IO3-1</text>
<text x="247.7" y="131.9">IO4-1</text>
<text x="247.7" y="127.1">IO2-1</text>
<text x="280" y="128.3">R/B0*</text>
<text x="287.2" y="127.9">E5</text>
<text x="302.5" y="128">NAND_TO_PP_RB</text>
<text x="35.8" y="136.6">AP_BI_NAND_ANC0_IO&lt;6&gt;</text>
<text x="35.8" y="134.1">AP_BI_NAND_ANC0_IO&lt;5&gt;</text>
<text x="68.9" y="136.3">AP18</text>
<text x="68.9" y="133.9">AN18</text>
<text x="75.1" y="136.8">PPN0_IO6</text>
<text x="75.1" y="134.4">PPN0_IO5</text>
<text x="108.7" y="136.8">PPN1_IO6</text>
<text x="108.7" y="134.4">PPN1_IO5</text>
<text x="119.3" y="136.3">AN15</text>
<text x="119.3" y="133.9">AN14</text>
<text x="196.1" y="134.1">AP_BI_NAND_ANC1_IO&lt;5&gt;</text>
<text x="196.1" y="136.6">AP_BI_NAND_ANC1_IO&lt;6&gt;</text>
<text x="244" y="136.3">J7</text>
<text x="244" y="133.9">L7</text>
<text x="247.7" y="136.8">IO6-1</text>
<text x="247.7" y="134.4">IO5-1</text>
<text x="281.1" y="135.6">CLE1</text>
<text x="281.1" y="133.2">CE1*</text>
<text x="287.2" y="135.1">C3</text>
<text x="287.2" y="132.7">C5</text>
<text x="287.2" y="137.5">D2</text>
<text x="292.3" y="133">AP_TO_NAND_ANC1_CEN0_L</text>
<text x="295.9" y="135.3">AP_TO_NAND_ANC1_CLE</text>
<text x="295.9" y="137.8">AP_TO_NAND_ANC1_ALE</text>
<text x="35.8" y="139">AP_BI_NAND_ANC0_IO&lt;7&gt;</text>
<text x="68.9" y="138.7">AN17</text>
<text x="75.1" y="139.2">PPN0_IO7</text>
<text x="108.7" y="139.2">PPN1_IO7</text>
<text x="119.3" y="138.7">AP15</text>
<text x="196.1" y="139">AP_BI_NAND_ANC1_IO&lt;7&gt;</text>
<text x="244" y="138.7">G7</text>
<text x="247.7" y="139.2">IO7-1</text>
<text x="281.1" y="138">ALE1</text>
<text x="281.1" y="140.4">WE1*</text>
<text x="287.2" y="140">E1</text>
<text x="287.2" y="143.6">D4</text>
<text x="294.6" y="140.2">AP_TO_NAND_ANC1_WE_L</text>
<text x="36.1" y="148.7">AP_TO_NAND_ANC0_CLE</text>
<text x="36.1" y="146.2">AP_TO_NAND_ANC0_ALE</text>
<text x="68.9" y="148.4">AN23</text>
<text x="68.9" y="146">AP23</text>
<text x="75.1" y="149">PPN0_CLE</text>
<text x="75.1" y="146.5">PPN0_ALE</text>
<text x="108.7" y="149">PPN1_CLE</text>
<text x="108.7" y="146.5">PPN1_ALE</text>
<text x="119.3" y="148.4">AP8</text>
<text x="119.3" y="146">AP9</text>
<text x="134.9" y="148.7">AP_TO_NAND_ANC1_CLE</text>
<text x="134.9" y="146.2">AP_TO_NAND_ANC1_ALE</text>
<text x="281.1" y="146.5">RE1*</text>
<text x="282.3" y="144">RE1</text>
<text x="287.2" y="146">D6</text>
<text x="291" y="146.2">45_AP_TO_NAND_ANC1_RE_L</text>
<text x="371.7" y="146.8">PP1V8</text>
<text x="35.8" y="153.5">45_AP_TO_NAND_ANC0_RE_L</text>
<text x="36.1" y="151.1">AP_TO_NAND_ANC0_WE_L</text>
<text x="36.1" y="156">45_AP_BI_NAND_ANC0_DQS</text>
<text x="68.9" y="150.9">AR23</text>
<text x="68.9" y="153.3">AP20</text>
<text x="68.9" y="155.7">AR18</text>
<text x="75.1" y="151.3">PPN0_WEN</text>
<text x="75.1" y="153.8">PPN0_REN</text>
<text x="108.7" y="153.8">PPN1_REN</text>
<text x="108.7" y="151.3">PPN1_WEN</text>
<text x="119.3" y="150.9">AR9</text>
<text x="119.3" y="153.3">AN13</text>
<text x="119.3" y="155.7">AP13</text>
<text x="130.4" y="153.5">45_AP_TO_NAND_ANC1_RE_L</text>
<text x="131.2" y="156">45_AP_BI_NAND_ANC1_DQS</text>
<text x="133.7" y="151.1">AP_TO_NAND_ANC1_WE_L</text>
<text x="280" y="153.8">DQS1*</text>
<text x="281.1" y="151.3">DQS1</text>
<text x="287.2" y="150.9">M4</text>
<text x="287.2" y="153.3">K4</text>
<text x="292.3" y="151.1">45_AP_BI_NAND_ANC1_DQS</text>
<text x="36.1" y="158.4">45_AP_PPN0_ZQ</text>
<text x="68.9" y="158.2">AR20</text>
<text x="75.1" y="156.2">PPN0_DQS</text>
<text x="75.1" y="158.6">PPN0_ZQ</text>
<text x="108.7" y="156.2">PPN1_DQS</text>
<text x="109.8" y="158.6">PPN1_ZQ</text>
<text x="119.3" y="158.2">AR12</text>
<text x="141.6" y="158.4">45_AP_PPN1_ZQ</text>
<text x="280" y="157.4">R/B1*</text>
<text x="287.2" y="156.9">E7</text>
<text x="287.2" y="161.7">G5</text>
<text x="293.5" y="162">AP_TO_NAND_ANC_DQVREF</text>
<text x="204.6" y="164.1">ROOM=NAND</text>
<text x="224" y="165.6">NAND_TO_PP_TCKC</text>
<text x="242.9" y="167.8">OB0</text>
<text x="242.9" y="165.4">OA0</text>
<text x="247.7" y="165.9">TCKC</text>
<text x="281.1" y="162.2">VREF</text>
<text x="283.4" y="165.9">ZQ</text>
<text x="287.2" y="165.4">A1</text>
<text x="301.3" y="165.6">45_NAND_PPN_ZQ</text>
<text x="36.1" y="169.3">AP_TO_NAND_ANC_DQVREF</text>
<text x="68.9" y="169">AR21</text>
<text x="75.1" y="169.5">PPN0_VREF</text>
<text x="107.6" y="169.5">PPN1_VREF</text>
<text x="119.3" y="169">AR10</text>
<text x="133.1" y="169.3">AP_TO_NAND_ANC_DQVREF</text>
<text x="204.6" y="172.6">ROOM=NAND</text>
<text x="224" y="168.1">NAND_TO_PP_TMSC</text>
<text x="247.7" y="168.3">TMSC</text>
<text x="253.8" y="173.8" transform="rotate(-90 253.8 173.8)">B2</text>
<text x="254.9" y="168.9">VSS</text>
<text x="256.3" y="173.8" transform="rotate(-90 256.3 173.8)">F6</text>
<text x="258.7" y="173.8" transform="rotate(-90 258.7 173.8)">L3</text>
<text x="263.5" y="173.8" transform="rotate(-90 263.5 173.8)">A7</text>
<text x="265.9" y="173.8" transform="rotate(-90 265.9 173.8)">M2</text>
<text x="268.6" y="168.9">VSSQ</text>
<text x="278" y="173.8" transform="rotate(-90 278 173.8)">G8</text>
<text x="268.4" y="174.9" transform="rotate(-90 268.4 174.9)">OC0</text>
<text x="270.8" y="174.9" transform="rotate(-90 270.8 174.9)">OD0</text>
<text x="273.2" y="174.9" transform="rotate(-90 273.2 174.9)">OE8</text>
<text x="275.7" y="174.9" transform="rotate(-90 275.7 174.9)">OF0</text>
<text x="59.1" y="192">NOTE: IO&lt;6&gt; PREFERRED BY MATT BYOM (N51)</text>
<text x="224" y="188.9">NOTE: NAND PADS SHOULD BE SHIELDED FROM TRACES WITH A GROUND PLANE</text>
<text x="55.9" y="197.2">AP_BI_NAND_ANC0_IO&lt;6&gt;</text>
<text x="65.8" y="193.7">(IS A STATUS READY BIT)</text>
<text x="52.8" y="204.4">45_AP_TO_NAND_ANC0_RE_L</text>
<text x="54.3" y="211.7">45_AP_BI_NAND_ANC0_DQS</text>
</g>
<g font-size="1.6">
<text x="329.8" y="128.2">P2MM-NSM</text>
<text x="205.1" y="162.8">P2MM-NSM</text>
<text x="205.1" y="171.2">P2MM-NSM</text>
<text x="41.5" y="194.8">P4MM-NSM</text>
<text x="47.8" y="197">1</text>
<text x="41.5" y="202.1">P4MM-NSM</text>
<text x="41.5" y="209.4">P4MM-NSM</text>
<text x="47.8" y="204.2">1</text>
<text x="47.8" y="211.5">1</text>
</g>
<g font-size="1.4">
<text x="230" y="57.4">1</text>
<text x="243.4" y="57.4">1</text>
<text x="263.4" y="56.8">1</text>
<text x="278" y="56.8">1</text>
<text x="291.3" y="56.8">1</text>
<text x="304.6" y="56.8">1</text>
<text x="322.8" y="57.4">1</text>
<text x="337.3" y="57.4">1</text>
<text x="351.9" y="57.4">1</text>
<text x="367.6" y="57.4">1</text>
<text x="383.5" y="57.4">1</text>
<text x="230" y="62.9">2</text>
<text x="232.2" y="63.4">NP0-C0G</text>
<text x="232.2" y="62.2">16V</text>
<text x="232.2" y="61.1">5%</text>
<text x="232.2" y="64.5">01005</text>
<text x="232.5" y="65.3">ROOM=NAND</text>
<text x="243.4" y="62.9">2</text>
<text x="245.6" y="62.2">10V</text>
<text x="245.6" y="61.1">10%</text>
<text x="245.6" y="63.4">X7R-CERM</text>
<text x="245.6" y="64.5">01005</text>
<text x="245.8" y="65.9">ROOM=NAND</text>
<text x="263.4" y="62.3">2</text>
<text x="265.6" y="62.8">X7S</text>
<text x="265.6" y="60.4">20%</text>
<text x="265.6" y="64">0204</text>
<text x="265.6" y="61.5">4V</text>
<text x="265.9" y="65.3">ROOM=NAND</text>
<text x="278" y="62.3">2</text>
<text x="279.1" y="65.3">ROOM=NAND</text>
<text x="280.2" y="61.5">4V</text>
<text x="280.2" y="64">0204</text>
<text x="280.2" y="60.4">20%</text>
<text x="280.2" y="62.8">X6S</text>
<text x="291.3" y="62.3">2</text>
<text x="292.5" y="65.3">ROOM=NAND</text>
<text x="293.5" y="60.4">20%</text>
<text x="293.5" y="62.8">X6S</text>
<text x="293.5" y="61.5">4V</text>
<text x="293.5" y="64">0204</text>
<text x="304.6" y="62.3">2</text>
<text x="306.8" y="64">0402-1</text>
<text x="306.8" y="61.5">6.3V</text>
<text x="306.8" y="62.8">X5R</text>
<text x="306.8" y="60.4">20%</text>
<text x="307" y="65.3">ROOM=NAND</text>
<text x="322.8" y="62.9">2</text>
<text x="325" y="64.5">0402-1</text>
<text x="325" y="62.2">6.3V</text>
<text x="325" y="63.4">X5R</text>
<text x="325" y="61.1">20%</text>
<text x="325.2" y="65.9">ROOM=NAND</text>
<text x="337.3" y="62.9">2</text>
<text x="339.5" y="63.4">X5R</text>
<text x="339.5" y="61.1">20%</text>
<text x="339.5" y="64.5">0402-1</text>
<text x="339.5" y="62.2">6.3V</text>
<text x="339.8" y="65.9">ROOM=NAND</text>
<text x="351.9" y="62.9">2</text>
<text x="354.1" y="63.4">X5R</text>
<text x="354.1" y="61.1">20%</text>
<text x="354.1" y="64.5">0402-1</text>
<text x="354.1" y="62.2">6.3V</text>
<text x="354.3" y="65.9">ROOM=NAND</text>
<text x="367.6" y="62.9">2</text>
<text x="369.8" y="63.4">X5R</text>
<text x="369.8" y="61.1">20%</text>
<text x="369.8" y="64.5">0402-1</text>
<text x="369.8" y="62.2">6.3V</text>
<text x="370.1" y="65.9">ROOM=NAND</text>
<text x="383.5" y="62.9">2</text>
<text x="385.6" y="64.5">0402-1</text>
<text x="385.6" y="62.2">6.3V</text>
<text x="385.6" y="63.4">X5R</text>
<text x="385.6" y="61.1">20%</text>
<text x="385.8" y="65.9">ROOM=NAND</text>
<text x="184" y="73.5">PP1V2_NAND_VDDI</text>
<text x="199.7" y="76.8">1</text>
<text x="213.1" y="76.8">1</text>
<text x="225.8" y="76.8">1</text>
<text x="238.5" y="76.8">1</text>
<text x="285.2" y="73.8">1</text>
<text x="287.4" y="77.4">20%</text>
<text x="299.1" y="73.8">1</text>
<text x="301.3" y="77.4">20%</text>
<text x="313.1" y="73.8">1</text>
<text x="315.3" y="77.4">20%</text>
<text x="326.5" y="73.8">1</text>
<text x="328.6" y="77.4">20%</text>
<text x="340.4" y="73.8">1</text>
<text x="342.6" y="77.4">20%</text>
<text x="354.3" y="73.8">1</text>
<text x="356.5" y="77.4">20%</text>
<text x="366.4" y="73.8">1</text>
<text x="368.6" y="77.4">5%</text>
<text x="379.1" y="73.8">1</text>
<text x="381.3" y="77.4">10%</text>
<text x="199.7" y="82.2">2</text>
<text x="201.9" y="82.7">NP0-C0G</text>
<text x="201.9" y="81.6">16V</text>
<text x="201.9" y="80.5">5%</text>
<text x="201.9" y="83.9">01005</text>
<text x="213.1" y="82.2">2</text>
<text x="215.3" y="83.9">01005</text>
<text x="215.3" y="80.5">10%</text>
<text x="215.3" y="81.6">10V</text>
<text x="215.3" y="82.7">X7R-CERM</text>
<text x="225.8" y="82.2">2</text>
<text x="228" y="82.7">X5R</text>
<text x="228" y="80.5">20%</text>
<text x="228" y="81.6">6.3V</text>
<text x="228" y="83.9">0201-1</text>
<text x="238.5" y="82.2">2</text>
<text x="240.7" y="82.7">X5R</text>
<text x="240.7" y="80.5">20%</text>
<text x="240.7" y="81.6">6.3V</text>
<text x="240.7" y="83.9">0201-1</text>
<text x="285.2" y="79.2">2</text>
<text x="287.4" y="78.5">6.3V</text>
<text x="287.4" y="79.7">X5R-CERM</text>
<text x="287.4" y="80.9">0201</text>
<text x="287.6" y="82.2">ROOM=NAND</text>
<text x="299.1" y="79.2">2</text>
<text x="301" y="82.2">ROOM=NAND</text>
<text x="301.3" y="79.7">X5R</text>
<text x="301.3" y="80.9">0402-1</text>
<text x="301.3" y="78.5">6.3V</text>
<text x="313.1" y="79.2">2</text>
<text x="315" y="82.2">ROOM=NAND</text>
<text x="315.3" y="80.9">0402-1</text>
<text x="315.3" y="78.5">6.3V</text>
<text x="315.3" y="79.7">X5R</text>
<text x="326.5" y="79.2">2</text>
<text x="328.3" y="82.2">ROOM=NAND</text>
<text x="328.6" y="79.7">CERM-X5R</text>
<text x="328.6" y="80.9">0402-9</text>
<text x="328.6" y="78.5">6.3V</text>
<text x="340.4" y="79.2">2</text>
<text x="342.2" y="82.2">ROOM=NAND</text>
<text x="342.6" y="80.9">0402-9</text>
<text x="342.6" y="79.7">CERM-X5R</text>
<text x="342.6" y="78.5">6.3V</text>
<text x="354.3" y="79.2">2</text>
<text x="356.1" y="82.2">ROOM=NAND</text>
<text x="356.5" y="79.7">CERM-X5R</text>
<text x="356.5" y="80.9">0402-9</text>
<text x="356.5" y="78.5">6.3V</text>
<text x="366.4" y="79.2">2</text>
<text x="368.6" y="80.9">01005</text>
<text x="368.6" y="79.7">NP0-C0G</text>
<text x="368.6" y="78.5">16V</text>
<text x="368.9" y="81.6">ROOM=NAND</text>
<text x="379.1" y="79.2">2</text>
<text x="381.3" y="78.5">10V</text>
<text x="381.3" y="79.7">X7R-CERM</text>
<text x="381.3" y="80.9">01005</text>
<text x="381.6" y="82.2">ROOM=NAND</text>
<text x="202.2" y="84.7">ROOM=NAND</text>
<text x="215.5" y="85.3">ROOM=NAND</text>
<text x="227" y="85.3">ROOM=NAND</text>
<text x="239.8" y="85.3">ROOM=NAND</text>
<text x="337.3" y="92.6">1</text>
<text x="351.3" y="92.6">1</text>
<text x="128.3" y="99.9">1</text>
<text x="337.3" y="98">2</text>
<text x="339.5" y="98.5">X5R</text>
<text x="339.5" y="96.2">20%</text>
<text x="339.5" y="97.3">6.3V</text>
<text x="339.5" y="99.7">0201-1</text>
<text x="351.3" y="98">2</text>
<text x="353.5" y="98.5">X5R</text>
<text x="353.5" y="96.2">20%</text>
<text x="353.5" y="97.3">6.3V</text>
<text x="353.5" y="99.7">0201-1</text>
<text x="61.6" y="102.9">1</text>
<text x="62.7" y="107.1">5%</text>
<text x="129.5" y="106.5">MF</text>
<text x="129.5" y="104.1">5%</text>
<text x="129.5" y="105.3">1/32W</text>
<text x="129.5" y="107.7">01005</text>
<text x="61.6" y="111.4">2</text>
<text x="62.7" y="109.5">MF</text>
<text x="62.7" y="108.3">1/32W</text>
<text x="62.7" y="110.8">01005</text>
<text x="63.4" y="112">ROOM=SOC</text>
<text x="128.3" y="108.3">2</text>
<text x="130" y="108.9">ROOM=SOC</text>
<text x="330.1" y="129.6">ROOM=NAND</text>
<text x="344.6" y="153.2">1</text>
<text x="361.6" y="150.1">1</text>
<text x="362.8" y="154.4">1%</text>
<text x="362.8" y="155.6">1/32W</text>
<text x="21.8" y="158.3">1</text>
<text x="23.7" y="162">1/32W</text>
<text x="25.2" y="160.8">1%</text>
<text x="29.5" y="158.3">2</text>
<text x="164.8" y="158.3">1</text>
<text x="166.8" y="162">1/32W</text>
<text x="168.2" y="160.8">1%</text>
<text x="172.6" y="158.3">2</text>
<text x="344.6" y="158.6">2</text>
<text x="346.8" y="160.3">01005</text>
<text x="346.8" y="156.8">10%</text>
<text x="346.8" y="159.1">X5R</text>
<text x="346.8" y="157.9">6.3V</text>
<text x="347" y="161.7">ROOM=SOC</text>
<text x="361.6" y="158.6">2</text>
<text x="362.8" y="159.9">ROOM=SOC</text>
<text x="362.8" y="156.8">MF</text>
<text x="362.8" y="158">01005</text>
<text x="22.8" y="165.9">ROOM=SOC</text>
<text x="23.7" y="164.5">01005</text>
<text x="25.2" y="163.3">MF</text>
<text x="165.8" y="165.9">ROOM=SOC</text>
<text x="166.8" y="164.5">01005</text>
<text x="168.2" y="163.3">MF</text>
<text x="344.6" y="167.8">1</text>
<text x="315.8" y="171.4">1</text>
<text x="319.5" y="170.1">ROOM=NAND</text>
<text x="344.6" y="173.2">2</text>
<text x="346.8" y="171.4">10%</text>
<text x="346.8" y="173.7">X5R</text>
<text x="346.8" y="172.4">6.3V</text>
<text x="362.8" y="172">1%</text>
<text x="362.8" y="173.2">1/32W</text>
<text x="315.8" y="179.9">2</text>
<text x="319.2" y="177.4">1/32W</text>
<text x="319.2" y="179.9">01005</text>
<text x="320.9" y="178.7">MF</text>
<text x="320.9" y="176.2">1%</text>
<text x="346.8" y="174.9">01005</text>
<text x="347" y="176.2">ROOM=SOC</text>
<text x="362.8" y="174.4">MF</text>
<text x="362.8" y="177.4">ROOM=SOC</text>
<text x="362.8" y="175.6">01005</text>
<text x="36.7" y="197.4">ROOM=SOC</text>
<text x="36.7" y="204.7">ROOM=SOC</text>
<text x="36.7" y="211.9">ROOM=SOC</text>
</g>
<g font-size="1.3">
<text x="326.1" y="128.7">PP</text>
<text x="326.1" y="126.9">SM</text>
<text x="216" y="161.4">SM</text>
<text x="216" y="163.3">PP</text>
<text x="216" y="171.7">PP</text>
<text x="216" y="169.9">SM</text>
<text x="45" y="197.8">PP</text>
<text x="45" y="195.9">SM</text>
<text x="45" y="203.2">SM</text>
<text x="45" y="205.1">PP</text>
<text x="45" y="212.4">PP</text>
<text x="45" y="210.5">SM</text>
</g>
<g font-size="1">
<text x="398.1" y="53.2">12</text>
<text x="400.3" y="53.2">26</text>
<text x="392.6" y="71.3">2</text>
<text x="394.1" y="71.3">3</text>
<text x="395.6" y="71.3">5</text>
<text x="397" y="71.3">6</text>
<text x="398.4" y="71.3">7</text>
<text x="399.9" y="71.3">10</text>
<text x="402.1" y="71.3">11</text>
<text x="404.3" y="71.3">12</text>
<text x="406.5" y="71.3">13 15</text>
<text x="410.8" y="71.3">20</text>
<text x="413" y="71.3">23</text>
<text x="181.8" y="73.8">26</text>
<text x="392.6" y="72.2">24</text>
<text x="394.8" y="72.2">25</text>
<text x="397" y="72.2">26</text>
<text x="399.2" y="72.2">27</text>
<text x="141.1" y="92.6">2</text>
<text x="141.1" y="93.4">24</text>
<text x="142.5" y="92.6">3</text>
<text x="143.3" y="93.4">25</text>
<text x="144" y="92.6">5</text>
<text x="145.5" y="92.6">6</text>
<text x="145.5" y="93.4">26</text>
<text x="146.9" y="92.6">7</text>
<text x="147.7" y="93.4">27</text>
<text x="148.3" y="92.6">10</text>
<text x="150.5" y="92.6">11</text>
<text x="152.7" y="92.6">12</text>
<text x="154.9" y="92.6">13 15</text>
<text x="159.3" y="92.6">20</text>
<text x="161.5" y="92.6">23</text>
<text x="24.5" y="98.7">23</text>
<text x="26.7" y="98.7">20</text>
<text x="28.9" y="98.7">15 13</text>
<text x="33.2" y="98.7">12</text>
<text x="35.4" y="98.7">11</text>
<text x="37.6" y="98.7">10</text>
<text x="39" y="99.5">27</text>
<text x="39.8" y="98.7">7</text>
<text x="41.2" y="99.5">26</text>
<text x="41.2" y="98.7">6</text>
<text x="42.7" y="98.7">5</text>
<text x="43.4" y="99.5">25 24</text>
<text x="44.1" y="98.7">3</text>
<text x="45.6" y="98.7">2</text>
<text x="214" y="100.4">6</text>
<text x="319.3" y="101.6">6</text>
<text x="214" y="105.3">6</text>
<text x="214" y="107.7">6</text>
<text x="214" y="102.9">6</text>
<text x="319.3" y="104.1">6</text>
<text x="319.3" y="106.5">6</text>
<text x="214" y="112.6">6</text>
<text x="214" y="110.2">6</text>
<text x="319.3" y="108.9">6</text>
<text x="34.6" y="116.2">6</text>
<text x="156.8" y="116.2">6</text>
<text x="214" y="117.4">6</text>
<text x="214" y="115">6</text>
<text x="319.3" y="116.2">6</text>
<text x="34.6" y="124.7">6</text>
<text x="34.6" y="122.3">6</text>
<text x="319.3" y="121">6</text>
<text x="34.6" y="127.1">6</text>
<text x="34.6" y="131.9">6</text>
<text x="34.6" y="129.6">6</text>
<text x="34.6" y="136.8">6</text>
<text x="34.6" y="134.4">6</text>
<text x="318.1" y="133.2">6</text>
<text x="318.1" y="135.6">6</text>
<text x="34.6" y="139.2">6</text>
<text x="318.1" y="138">6</text>
<text x="318.1" y="140.4">6</text>
<text x="34.6" y="149">6</text>
<text x="34.6" y="146.5">6</text>
<text x="157.5" y="149">6</text>
<text x="157.5" y="146.5">6</text>
<text x="318.1" y="146.5">6</text>
<text x="377.6" y="147.7">2</text>
<text x="377.6" y="148.6">24</text>
<text x="379.1" y="147.7">3</text>
<text x="379.8" y="148.6">25 26</text>
<text x="380.5" y="147.7">5</text>
<text x="381.9" y="147.7">6</text>
<text x="383.5" y="147.7">7</text>
<text x="384.1" y="148.6">27</text>
<text x="384.9" y="147.7">10 11</text>
<text x="389.2" y="147.7">12</text>
<text x="391.4" y="147.7">13</text>
<text x="393.6" y="147.7">15</text>
<text x="395.8" y="147.7">20 23</text>
<text x="34.6" y="151.3">6</text>
<text x="34.6" y="153.8">6</text>
<text x="157.5" y="153.8">6</text>
<text x="157.5" y="151.3">6</text>
<text x="318.1" y="151.3">6</text>
<text x="34.6" y="156.2">6</text>
<text x="157.5" y="156.2">6</text>
<text x="292.6" y="162">6</text>
<text x="34.6" y="169.5">6</text>
<text x="157.5" y="169.5">6</text>
<text x="79.8" y="197.4">6</text>
<text x="79.8" y="204.7">6</text>
<text x="79.8" y="211.9">6</text>
</g>
</svg>
